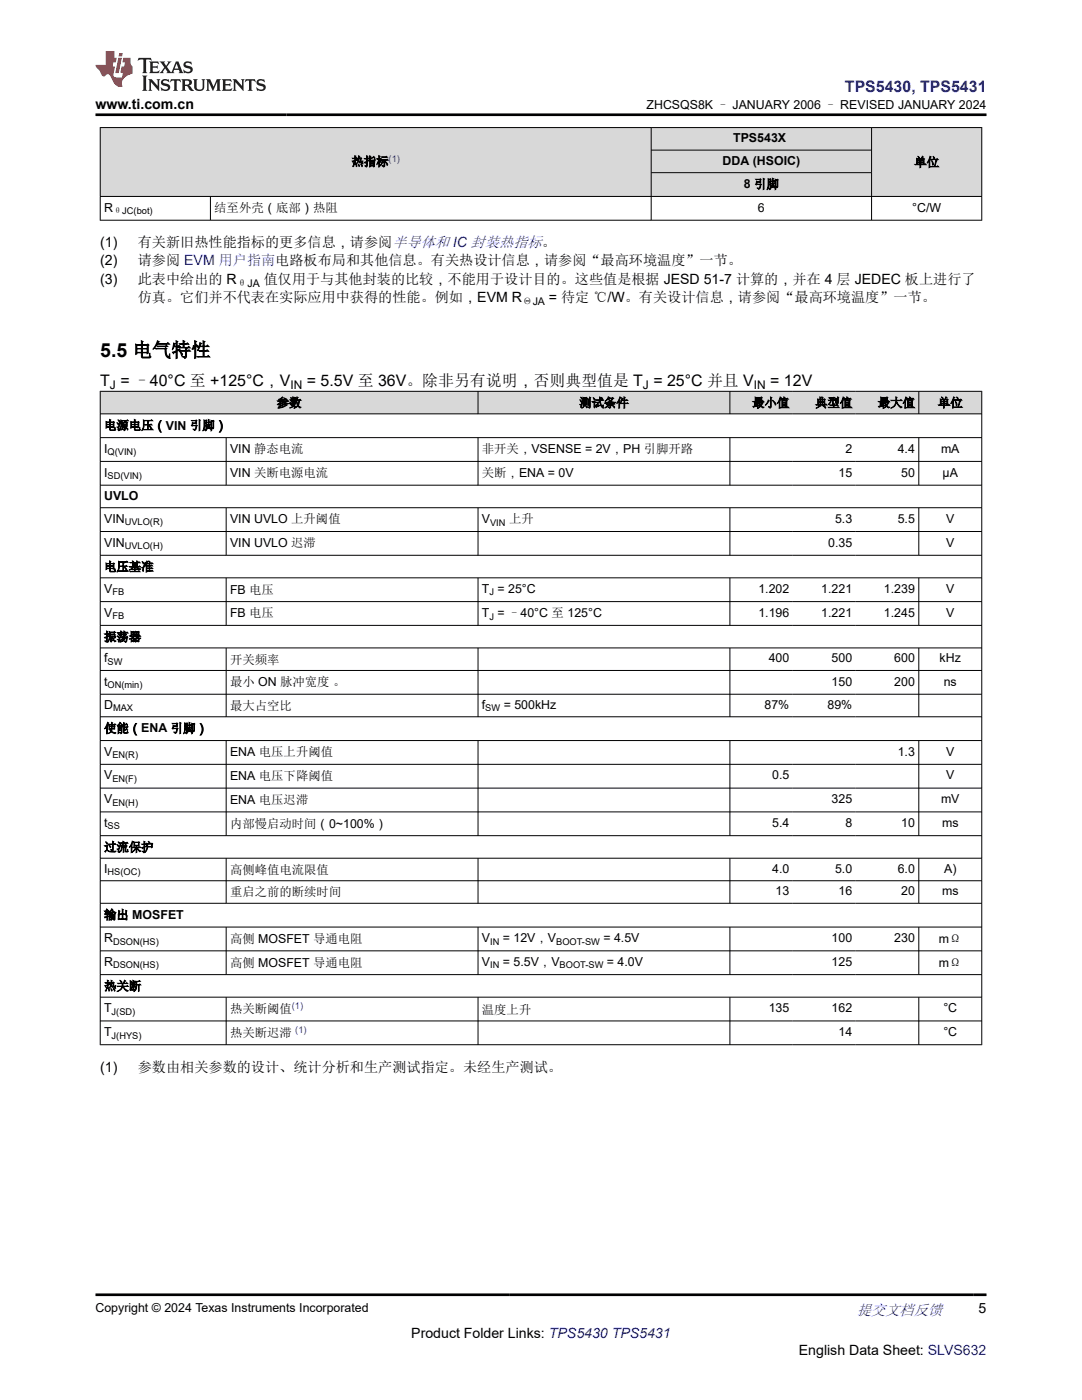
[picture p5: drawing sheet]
<svg xmlns="http://www.w3.org/2000/svg" width="216mm" height="279mm" viewBox="0 0 216 279" stroke-linecap="round" stroke-linejoin="round" font-family="sans-serif">
<g fill="#d8d8d8">
<path d="M20 25.5h175.9v4.5h-175.9z" fill-rule="evenodd"/>
<path d="M20.1 25.5h109.8v13.6h-109.8z" fill-rule="evenodd"/>
<path d="M130 25.5h43.9v4.4h-43.9z" fill-rule="evenodd"/>
<path d="M174 25.5h21.8v13.6h-21.8z" fill-rule="evenodd"/>
<path d="M130 30h43.9v4.4h-43.9z" fill-rule="evenodd"/>
<path d="M130 34.5h43.9v4.6h-43.9z" fill-rule="evenodd"/>
</g>
<path d="M19.9 25.5h176.1M19.9 39.2h176.1M20 25.4v18.6M42 39.2v4.8M129.9 25.4v18.6M129.9 30h44.1M129.9 34.5h44.1M173.9 25.4v18.6M195.9 25.4v18.6M19.9 43.9h176.1" fill="none" stroke="#000" stroke-width=".2"/>
<g fill="#d8d8d8">
<path d="M20 78.1h175.9v4.5h-175.9z" fill-rule="evenodd"/>
<path d="M20.1 78.2h75.2v4.3h-75.2z" fill-rule="evenodd"/>
<path d="M95.4 78.2h50.2v4.3h-50.2z" fill-rule="evenodd"/>
<path d="M145.7 78.2h12.5v4.3h-12.5z" fill-rule="evenodd"/>
<path d="M158.2 78.2h12.6v4.3h-12.6z" fill-rule="evenodd"/>
<path d="M170.8 78.2h12.5v4.3h-12.5z" fill-rule="evenodd"/>
<path d="M183.4 78.2h12.4v4.3h-12.4z" fill-rule="evenodd"/>
</g>
<g fill="none" stroke="#000" stroke-width=".2">
<path d="M19.9 78.1h176.1M20 78v130.6M95.4 78v4.7M145.6 78v4.7M183.3 78v4.7M195.9 78v130.6M19.9 82.6h176.1M19.9 87.3h176.1M19.9 92.1h176.1M19.9 96.8h176.1M45.1 87.3v9.6M95.4 87.3v9.6"/>
<path d="M145.6 87.3v9.6M183.3 87.3v9.6M19.9 101.3h176.1M19.9 106.1h176.1M19.9 110.8h176.1M19.9 115.3h176.1M45.1 101.3v9.6M45.1 115.3v9.6M95.4 101.3v9.6M95.4 115.3v9.6M145.6 101.3v9.6M145.6 115.3v9.6"/>
<path d="M183.3 101.3v9.6M183.3 115.3v9.6M19.9 120.1h176.1M19.9 124.8h176.1M19.9 129.3h176.1M19.9 133.8h176.1M19.9 138.6h176.1M45.1 129.3v13.8M95.4 129.3v13.8M145.6 129.3v13.8M183.3 129.3v13.8M19.9 143h176.1"/>
<path d="M19.9 147.8h176.1M19.9 152.5h176.1M19.9 157.3h176.1M45.1 147.8v19M95.4 147.8v19M145.6 147.8v19M183.3 147.8v19M19.9 162h176.1M19.9 166.8h176.1M19.9 171.3h176.1M19.9 175.8h176.1M45.1 171.3v9"/>
<path d="M95.4 171.3v9M145.6 171.3v9M183.3 171.3v9M19.9 180.3h176.1M19.9 185h176.1M19.9 189.8h176.1M19.9 194.5h176.1M19.9 199h176.1M45.1 185v9.6M45.1 199v9.6M95.4 185v9.6M95.4 199v9.6"/>
<path d="M145.6 185v9.6M145.6 199v9.6M183.3 185v9.6M183.3 199v9.6M19.9 203.8h176.1M19.9 208.5h176.1"/>
</g>
<path d="M27.7 11.6l-.2 .5 .5-.2h.6v.1v2.2l-.2 .4h1l-.2-.4v-2.2v-.1h.5l.5 .2-.1-.5zM29.8 12.3l.2 .4v1.5l-.2 .4h1.9l.1-.6a1.08 1.08 0 0 1-1.3 .2v-.7h.6l.4 .2v-.7l-.4 .2h-.6v-.5l.2-.2a1 1 0 0 1 1 .3l-.1-.5zM31.8 12.3l1 1.1-1 1.2h.9l-.2-.2 .4-.8 .5 .8-.2 .2h1.6l-.2-.2 .1-.5h1l.1 .5-.1 .2h.9l-.2-.3-.8-2h-.5l-1 2.2-.8-1.1 .9-1.1h-.8l.2 .2-.5 .6-.3-.6 .1-.2zM35.2 12.7l.4 1h-.8zM36.8 12.4a.65 .65 0 0 0-.2 .7 .65 .65 0 0 0 .6 .5l.7 .1 .1 .3a.79 .79 0 0 1-.7 .4 .79 .79 0 0 1-.7-.5l.1 .7 .2-.1a.93 .93 0 0 0 1.1 .1 .93 .93 0 0 0 .4-1 1.46 1.46 0 0 0-1.2-.6l-.1-.3a1.09 1.09 0 0 1 1.2 .2l-.2-.6-.1 .1-.6-.2zM28.4 15.1l.2 .4v2.2l-.2 .4h1l-.2-.4v-2.2l.2-.4zM29.6 15.8l.2 .4v1.5l-.2 .4h.8l-.3-.4v-1.3l1.7 1.8v-2l.2-.4h-.8l.2 .2 .1 1.1-1.2-1.3zM32.3 15.9a.65 .65 0 0 0-.2 .8 .65 .65 0 0 0 .7 .4l.6 .2 .1 .2a.79 .79 0 0 1-.7 .4 .79 .79 0 0 1-.7-.5l.1 .7 .2-.1a.93 .93 0 0 0 1.1 .1 .93 .93 0 0 0 .4-.9 1.46 1.46 0 0 0-1.2-.6l-.1-.4a1.09 1.09 0 0 1 1.2 .2l-.2-.6-.1 .1-.6-.1zM34.1 15.8l-.1 .6a.63 .63 0 0 1 .7-.3l.1 1.6-.3 .4h1l-.2-.4v-1.6a.66 .66 0 0 1 .8 .3l-.1-.6zM36.2 15.8l.2 .4v1.5l-.2 .4h.9l-.2-.2v-.7h.5l.1 .2a.79 .79 0 0 0 1.2 .6l-1-.9a.61 .61 0 0 0 .6-.6 .61 .61 0 0 0-.5-.7zM36.9 16.1h.2a.47 .47 0 0 1 .5 .1 .47 .47 0 0 1 .1 .5l-.2 .1-.6 .1zM38.5 15.8l.2 .2a2.27 2.27 0 0 0 .4 2 1.04 1.04 0 0 0 1.7-.7v-1.3l.2-.2h-.8l.2 .4v1.1a.6 .6 0 0 1-.6 .6 .6 .6 0 0 1-.6-.6v-1.1l.3-.4zM41.1 15.8l.2 .4v1.5l-.2 .4h.7l-.2-.4v-1.4l.9 1.9 .8-1.9v1.4l-.2 .4h1l-.3-.4v-1.5l.3-.4h-.8l-.7 1.5-.7-1.5zM44.3 15.8l.2 .4v1.5l-.2 .4h1.9l.1-.6a1.09 1.09 0 0 1-1.3 .2v-.7h.6l.4 .2v-.6l-.4 .2h-.6v-.6l.2-.1a1.01 1.01 0 0 1 1 .3l-.1-.6zM46.4 15.8l.3 .4v1.5l-.3 .4h.8l-.2-.4v-1.3l1.6 1.8v-2l.2-.4h-.7l.2 .2v1.1l-1.2-1.3zM49 15.8l-.1 .6a.63 .63 0 0 1 .8-.3v1.6l-.3 .4h1l-.2-.4v-1.6a.66 .66 0 0 1 .8 .3l-.1-.6zM51.4 15.9a.65 .65 0 0 0-.2 .8 .65 .65 0 0 0 .6 .4l.6 .2 .2 .2a.79 .79 0 0 1-.8 .4 .79 .79 0 0 1-.6-.5l.1 .7 .2-.1a.93 .93 0 0 0 1 .1 .93 .93 0 0 0 .5-.9 1.46 1.46 0 0 0-1.3-.6l-.1-.4a1.09 1.09 0 0 1 1.3 .2l-.2-.6-.2 .1-.5-.1z" fill="#231f20"/>
<path d="M21.1 10.2v2.8h-2.1l.1 .3 .9 1a.95 .95 0 0 0 .9 .9 .59 .59 0 0 1 .6-.4 .59 .59 0 0 1 .5 .4l.4 .7a1.59 1.59 0 0 0 2.1 1.4 1.61 1.61 0 0 1 1-2.3l1-.3-.1-1.5a1.59 1.59 0 0 1-.4-1.7h-1.4l-.2 .9h.5l-.1 .9h-.5l-.2 1v.2l.4 .1-.2 .9h-.6a.73 .73 0 0 1-1.1-.7l.3-1.5h-.5l.2-.9h.5l.2-.9h-.5v-1.3zM23.6 11.5l-.6 3.1h.7l.6-3.1zM23.8 10.6l-.1 .6h.7l.1-.6z" fill="#ed1c24"/>
<path d="M19 22.9h177.8M19 258.4h177.8" fill="none" stroke="#000" stroke-width=".53"/>
<text font-size="3.9" x="20" y="71.2">5.5 电气特性</text>
<text font-size="3.2" fill="#00f" x="168.6" y="18.3">TPS5430, TPS5431</text>
<g font-size="3.2">
<text x="20" y="77">T = –40°C 至 +125°C，V</text>
<text x="61.2" y="77">= 5.5V 至 36V。除非另有说明，否则典型值是 T = 25°C 并且 V</text>
<text x="153.7" y="77">= 12V</text>
</g>
<text font-size="3" fill="#00f" x="171" y="262.4">提交文档反馈</text>
<g font-size="2.8">
<text x="19" y="21.7">www.ti.com.cn</text>
<text x="20" y="49.3">(1)</text>
<text x="20" y="53">(2)</text>
<text x="27.5" y="49.3">有关新旧热性能指标的更多信息，请参阅半导体和 IC 封装热指标。</text>
<text x="27.5" y="53">请参阅 EVM 用户指南电路板布局和其他信息。有关热设计信息，请参阅“最高环境温度”一节。</text>
<text x="20" y="56.6">(3)</text>
<text x="27.5" y="56.6">此表中给出的 R</text>
<text x="52.6" y="56.6">值仅用于与其他封装的比较，不能用于设计目的。这些值是根据 JESD 51-7 计算的，并在 4 层 JEDEC 板上进行了</text>
<text x="27.5" y="60.3">仿真。它们并不代表在实际应用中获得的性能。例如，EVM R</text>
<text x="109.5" y="60.3">= 待定 ℃/W。有关设计信息，请参阅“最高环境温度”一节。</text>
<text x="20" y="213.9">(1)</text>
<text x="27.5" y="213.9">参数由相关参数的设计、统计分析和生产测试指定。未经生产测试。</text>
<text x="195.3" y="262.1">5</text>
<text x="82.1" y="266.9">Product Folder Links: TPS5430 TPS5431</text>
<text x="159.4" y="270.3">English Data Sheet: SLVS632</text>
</g>
<g font-size="2.5">
<text x="129" y="21.8">ZHCSQS8K – JANUARY 2006 – REVISED JANUARY 2024</text>
<text x="146.3" y="28.4">TPS543X</text>
<text x="70.1" y="33.1">热指标</text>
<text x="144.2" y="32.8">DDA (HSOIC)</text>
<text x="182.4" y="33.2">单位</text>
<text x="148.4" y="37.6">8 引脚</text>
<text x="20.8" y="42.2">R</text>
<text x="42.8" y="42.3">结至外壳（底部）热阻</text>
<text x="151.2" y="42.2">6</text>
<text x="182" y="42.2">°C/W</text>
<text x="55.2" y="81.2">参数</text>
<text x="115.6" y="81.2">测试条件</text>
<text x="150.1" y="81.2">最小值</text>
<text x="162.7" y="81.2">典型值</text>
<text x="175.2" y="81.2">最大值</text>
<text x="187.1" y="81.2">单位</text>
<text x="20.8" y="85.7">电源电压（VIN 引脚）</text>
<text x="20.8" y="90.4">I</text>
<text x="20.8" y="95.1">I</text>
<text x="45.9" y="90.5">VIN 静态电流</text>
<text x="45.9" y="95.2">VIN 关断电源电流</text>
<text x="96.2" y="90.5">非开关，VSENSE = 2V，PH 引脚开路</text>
<text x="96.2" y="95.2">关断，ENA = 0V</text>
<text x="167.3" y="95.1">15</text>
<text x="168.7" y="90.4">2</text>
<text x="179.1" y="90.4">4.4</text>
<text x="179.8" y="95.1">50</text>
<text x="187.8" y="90.4">mA</text>
<text x="188.1" y="95.1">µA</text>
<text x="20.8" y="99.7">UVLO</text>
<text x="20.8" y="104.3">VIN</text>
<text x="45.9" y="104.5">VIN UVLO 上升阈值</text>
<text x="96.2" y="104.5">V</text>
<text x="101.6" y="104.5">上升</text>
<text x="166.6" y="104.3">5.3</text>
<text x="179.1" y="104.3">5.5</text>
<text x="188.8" y="104.3">V</text>
<text x="20.8" y="109.1">VIN</text>
<text x="20.8" y="114">电压基准</text>
<text x="45.9" y="109.2">VIN UVLO 迟滞</text>
<text x="165.3" y="109.1">0.35</text>
<text x="188.8" y="109.1">V</text>
<text x="20.8" y="118.3">V</text>
<text x="45.9" y="118.5">FB 电压</text>
<text x="96.2" y="118.3">T = 25°C</text>
<text x="151.3" y="118.3">1.202</text>
<text x="163.9" y="118.3">1.221</text>
<text x="176.4" y="118.3">1.239</text>
<text x="188.8" y="118.3">V</text>
<text x="20.8" y="123.1">V</text>
<text x="45.9" y="123.2">FB 电压</text>
<text x="96.2" y="123.2">T = –40°C 至 125°C</text>
<text x="151.3" y="123.1">1.196</text>
<text x="163.9" y="123.1">1.221</text>
<text x="176.4" y="123.1">1.245</text>
<text x="188.8" y="123.1">V</text>
<text x="20.8" y="127.9">振荡器</text>
<text x="20.8" y="132.2">f</text>
<text x="20.8" y="136.8">t</text>
<text x="45.9" y="132.4">开关频率</text>
<text x="45.9" y="136.9">最小 ON 脉冲宽度 。</text>
<text x="153.4" y="132.2">400</text>
<text x="165.9" y="132.2">500</text>
<text x="165.9" y="136.8">150</text>
<text x="178.4" y="132.2">600</text>
<text x="178.4" y="136.8">200</text>
<text x="187.5" y="132.2">kHz</text>
<text x="188.3" y="136.8">ns</text>
<text x="20.8" y="141.4">D</text>
<text x="45.9" y="141.7">最大占空比</text>
<text x="96.2" y="141.4">f</text>
<text x="100.5" y="141.4">= 500kHz</text>
<text x="152.6" y="141.4">87%</text>
<text x="165.1" y="141.4">89%</text>
<text x="20.8" y="146.2">使能（ENA 引脚）</text>
<text x="20.8" y="150.8">V</text>
<text x="20.8" y="155.6">V</text>
<text x="45.9" y="150.9">ENA 电压上升阈值</text>
<text x="45.9" y="155.7">ENA 电压下降阈值</text>
<text x="154.1" y="155.6">0.5</text>
<text x="179.1" y="150.8">1.3</text>
<text x="188.8" y="150.8">V</text>
<text x="188.8" y="155.6">V</text>
<text x="20.8" y="160.3">V</text>
<text x="45.9" y="160.4">ENA 电压迟滞</text>
<text x="165.9" y="160.3">325</text>
<text x="187.8" y="160.3">mV</text>
<text x="20.8" y="165">t</text>
<text x="45.9" y="165.2">内部慢启动时间（0~100%）</text>
<text x="154.1" y="165">5.4</text>
<text x="168.7" y="165">8</text>
<text x="179.8" y="165">10</text>
<text x="188" y="165">ms</text>
<text x="20.8" y="169.9">过流保护</text>
<text x="20.8" y="174.2">I</text>
<text x="45.9" y="174.4">高侧峰值电流限值</text>
<text x="45.9" y="178.9">重启之前的断续时间</text>
<text x="154.1" y="174.2">4.0</text>
<text x="154.8" y="178.7">13</text>
<text x="166.6" y="174.2">5.0</text>
<text x="167.3" y="178.7">16</text>
<text x="179.1" y="174.2">6.0</text>
<text x="179.8" y="178.7">20</text>
<text x="188" y="178.7">ms</text>
<text x="188.4" y="174.2">A)</text>
<text x="20.8" y="183.4">输出 MOSFET</text>
<text x="20.8" y="188">R</text>
<text x="45.9" y="188.2">高侧 MOSFET 导通电阻</text>
<text x="96.2" y="188">V</text>
<text x="100.3" y="188">= 12V，V</text>
<text x="120.4" y="188">= 4.5V</text>
<text x="165.9" y="188">100</text>
<text x="178.4" y="188">230</text>
<text x="187.4" y="188.2">mΩ</text>
<text x="20.8" y="192.8">R</text>
<text x="20.8" y="197.6">热关断</text>
<text x="45.9" y="192.9">高侧 MOSFET 导通电阻</text>
<text x="96.2" y="192.8">V</text>
<text x="100.3" y="192.8">= 5.5V，V</text>
<text x="121.1" y="192.8">= 4.0V</text>
<text x="165.9" y="192.8">125</text>
<text x="187.4" y="192.9">mΩ</text>
<text x="20.8" y="202">T</text>
<text x="45.9" y="202.1">热关断阈值</text>
<text x="96.2" y="202.3">温度上升</text>
<text x="153.4" y="202">135</text>
<text x="165.9" y="202">162</text>
<text x="188.2" y="202">°C</text>
<text x="20.8" y="206.8">T</text>
<text x="45.9" y="206.9">热关断迟滞</text>
<text x="167.3" y="206.8">14</text>
<text x="188.2" y="206.8">°C</text>
<text x="19" y="261.8">Copyright © 2024 Texas Instruments Incorporated</text>
</g>
<g font-size="2.4">
<text x="21.9" y="77.6">J</text>
<text x="58" y="77.6">IN</text>
<text x="128.3" y="77.6">J</text>
<text x="150.4" y="77.6">IN</text>
</g>
<g font-size="2.1">
<text x="47.3" y="57.2">θJA</text>
<text x="104.2" y="60.9">ΘJA</text>
</g>
<g font-size="1.9" fill="#00f">
<text x="77.5" y="32.3">(1)</text>
<text x="58.2" y="201.3">(1)</text>
<text x="58.9" y="206.1">(1)</text>
</g>
<g font-size="1.9">
<text x="22.6" y="42.7">θJC(bot)</text>
<text x="21.5" y="90.8">Q(VIN)</text>
<text x="21.5" y="95.6">SD(VIN)</text>
<text x="24.9" y="104.8">UVLO(R)</text>
<text x="97.8" y="105">VIN</text>
<text x="24.9" y="109.6">UVLO(H)</text>
<text x="22.4" y="118.8">FB</text>
<text x="97.7" y="118.8">J</text>
<text x="22.4" y="123.6">FB</text>
<text x="97.7" y="123.7">J</text>
<text x="21.5" y="132.7">SW</text>
<text x="21.5" y="137.3">ON(min)</text>
<text x="22.6" y="141.9">MAX</text>
<text x="96.8" y="141.9">SW</text>
<text x="22.4" y="151.3">EN(R)</text>
<text x="22.4" y="156">EN(F)</text>
<text x="22.4" y="160.8">EN(H)</text>
<text x="21.5" y="165.5">SS</text>
<text x="21.5" y="174.7">HS(OC)</text>
<text x="22.6" y="188.5">DSON(HS)</text>
<text x="97.8" y="188.5">IN</text>
<text x="111" y="188.5">BOOT-SW</text>
<text x="22.6" y="193.3">DSON(HS)</text>
<text x="97.8" y="193.3">IN</text>
<text x="111.7" y="193.3">BOOT-SW</text>
<text x="22.3" y="202.5">J(SD)</text>
<text x="22.3" y="207.3">J(HYS)</text>
</g>
</svg>
